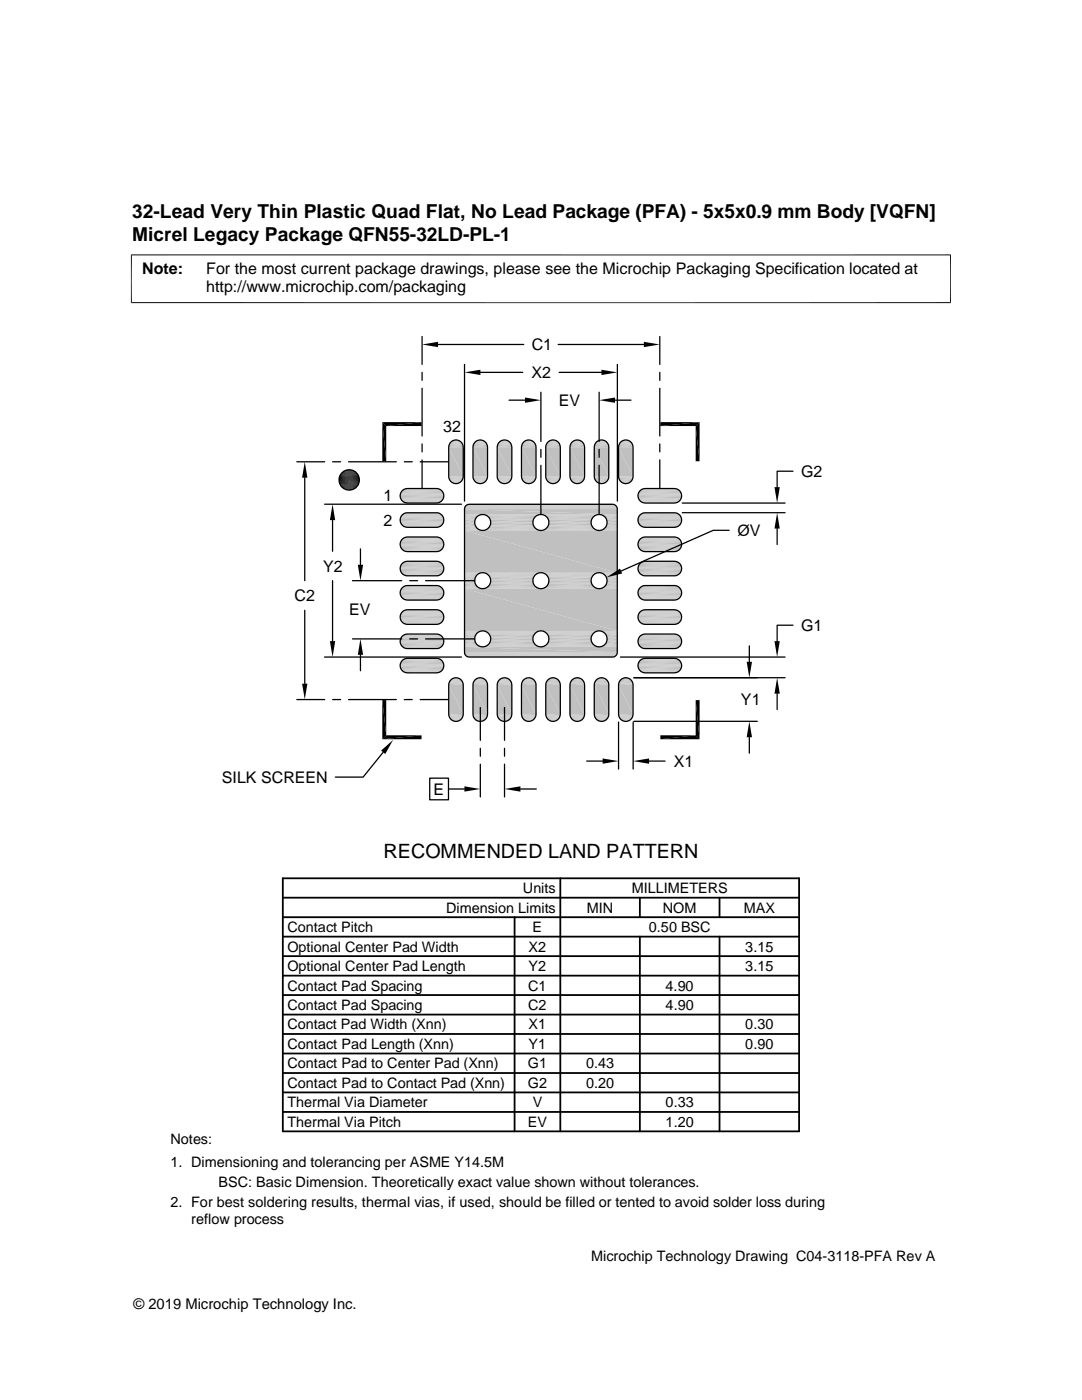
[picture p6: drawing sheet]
<svg xmlns="http://www.w3.org/2000/svg" width="216mm" height="279mm" viewBox="0 0 216 279" stroke-linecap="round" stroke-linejoin="round" font-family="sans-serif">
<path d="M92.7 101.4h30.5M92.7 101.5h30.5M92.7 101.2h30.4M92.8 101h30.2M92.9 100.9h30.1M93 100.8h29.8M93.2 100.7h29.5M93.3 100.7h29.2" fill="none" stroke="#c0c0c0" stroke-width=".2"/>
<g fill="#c0c0c0">
<path d="M92.7 101.6l30.5 1.1h-30.5z"/>
<path d="M92.7 101.6h30.5v1.1z"/>
</g>
<g fill="none" stroke="#c0c0c0" stroke-width=".2">
<path d="M92.7 102.7h3.5M92.7 102.8h3.2M92.7 102.9h2.9M92.7 103.1h2.7M92.7 105.4h2.7M92.7 105.6h2.9M92.7 105.8h3.2M92.7 105.8h3.5M96.5 105.8h11.3M96.5 102.7h11.3M96.8 105.8h10.7M96.8 102.8h10.7"/>
<path d="M97 102.9h10.2M97 105.6h10.2M97.3 105.4h9.7M97.3 103.1h9.7M108.1 102.7h11.3M108.1 105.8h11.3M108.4 105.8h10.7M108.4 102.8h10.7M108.6 102.9h10.2M108.6 105.6h10.2M108.9 105.4h9.7M108.9 103.1h9.7"/>
<path d="M119.7 102.7h3.5M119.7 105.8h3.5M120 105.8h3.2M120 102.8h3.2M120.3 105.6h2.9M120.3 102.9h2.9M120.5 103.1h2.7M120.5 105.4h2.7"/>
</g>
<path d="M92.7 103.3h2.4M92.7 105.2h2.4M97.5 103.3h9.2M97.5 105.2h9.2M109.1 103.3h9.3M109.1 105.2h9.3M120.7 103.3h2.5M120.7 105.2h2.5" fill="none" stroke="#c0c0c0" stroke-width=".23"/>
<g fill="none" stroke="#c0c0c0" stroke-width=".28">
<path d="M92.7 103.6h2.3M92.7 103.8h2.1M92.7 104.7h2.1M92.7 105h2.3M97.7 103.6h8.9M97.7 105h8.9M97.8 104.7h8.6M97.8 103.8h8.6M109.3 103.6h8.9M109.3 105h8.9M109.4 104.7h8.7M109.4 103.8h8.7"/>
<path d="M120.9 105h2.3M120.9 103.6h2.3M121 103.8h2.2M121 104.7h2.2"/>
</g>
<path d="M92.7 104.1h2M92.7 104.4h2M97.9 104.4h8.5M97.9 104.1h8.5M109.5 104.4h8.5M109.5 104.1h8.5M121.1 104.4h2.1M121.1 104.1h2.1" fill="none" stroke="#c0c0c0" stroke-width=".3"/>
<g fill="#c0c0c0">
<path d="M92.7 105.9l30.5 8.4h-30.5z"/>
<path d="M92.7 105.9h30.5v8.4z"/>
</g>
<g fill="none" stroke="#c0c0c0" stroke-width=".2">
<path d="M92.7 114.3h3.5M92.7 114.4h3.2M92.7 114.5h2.9M92.7 114.7h2.7M92.7 117.1h2.7M92.7 117.2h2.9M92.7 117.4h3.2M92.7 117.5h3.5M96.5 117.5h11.3M96.5 114.3h11.3M96.8 117.4h10.7M96.8 114.4h10.7"/>
<path d="M97 114.5h10.2M97 117.2h10.2M97.3 117.1h9.7M97.3 114.7h9.7M108.1 114.3h11.3M108.1 117.5h11.3M108.4 117.4h10.7M108.4 114.4h10.7M108.6 114.5h10.2M108.6 117.2h10.2M108.9 117.1h9.7M108.9 114.7h9.7"/>
<path d="M119.7 114.3h3.5M119.7 117.5h3.5M120 117.4h3.2M120 114.4h3.2M120.3 117.2h2.9M120.3 114.5h2.9M120.5 114.7h2.7M120.5 117.1h2.7"/>
</g>
<path d="M92.7 114.9h2.4M92.7 116.9h2.4M97.5 114.9h9.2M97.5 116.9h9.2M109.1 114.9h9.3M109.1 116.9h9.3M120.7 114.9h2.5M120.7 116.9h2.5" fill="none" stroke="#c0c0c0" stroke-width=".23"/>
<g fill="none" stroke="#c0c0c0" stroke-width=".28">
<path d="M92.7 115.2h2.3M92.7 115.5h2.1M92.7 116.3h2.1M92.7 116.6h2.3M97.7 115.2h8.9M97.7 116.6h8.9M97.8 116.3h8.6M97.8 115.5h8.6M109.3 115.2h8.9M109.3 116.6h8.9M109.4 116.3h8.7M109.4 115.5h8.7"/>
<path d="M120.9 116.6h2.3M120.9 115.2h2.3M121 115.5h2.2M121 116.3h2.2"/>
</g>
<path d="M92.7 115.7h2M92.7 116h2M97.9 116h8.5M97.9 115.7h8.5M109.5 116h8.5M109.5 115.7h8.5M121.1 116h2.1M121.1 115.7h2.1" fill="none" stroke="#c0c0c0" stroke-width=".3"/>
<g fill="#c0c0c0">
<path d="M92.7 117.5l30.5 8.4h-30.5z"/>
<path d="M92.7 117.5h30.5v8.4z"/>
</g>
<g fill="none" stroke="#c0c0c0" stroke-width=".2">
<path d="M92.7 125.9h3.5M92.7 126h3.2M92.7 126.2h2.9M92.7 126.3h2.7M92.7 128.7h2.7M92.7 128.9h2.9M92.7 129h3.2M92.7 129.1h3.5M96.5 129.1h11.3M96.5 125.9h11.3M96.8 129h10.7M96.8 126h10.7"/>
<path d="M97 126.2h10.2M97 128.9h10.2M97.3 128.7h9.7M97.3 126.3h9.7M108.1 125.9h11.3M108.1 129.1h11.3M108.4 129h10.7M108.4 126h10.7M108.6 126.2h10.2M108.6 128.9h10.2M108.9 128.7h9.7M108.9 126.3h9.7"/>
<path d="M119.7 125.9h3.5M119.7 129.1h3.5M120 129h3.2M120 126h3.2M120.3 128.9h2.9M120.3 126.2h2.9M120.5 126.3h2.7M120.5 128.7h2.7"/>
</g>
<path d="M92.7 126.5h2.4M92.7 128.5h2.4M97.5 126.5h9.2M97.5 128.5h9.2M109.1 126.5h9.3M109.1 128.5h9.3M120.7 126.5h2.5M120.7 128.5h2.5" fill="none" stroke="#c0c0c0" stroke-width=".23"/>
<g fill="none" stroke="#c0c0c0" stroke-width=".28">
<path d="M92.7 126.8h2.3M92.7 127.1h2.1M92.7 127.9h2.1M92.7 128.2h2.3M97.7 126.8h8.9M97.7 128.2h8.9M97.8 127.9h8.6M97.8 127.1h8.6M109.3 126.8h8.9M109.3 128.2h8.9M109.4 127.9h8.7M109.4 127.1h8.7"/>
<path d="M120.9 128.2h2.3M120.9 126.8h2.3M121 127.1h2.2M121 127.9h2.2"/>
</g>
<path d="M92.7 127.4h2M92.7 127.7h2M97.9 127.7h8.5M97.9 127.4h8.5M109.5 127.7h8.5M109.5 127.4h8.5M121.1 127.7h2.1M121.1 127.4h2.1" fill="none" stroke="#c0c0c0" stroke-width=".3"/>
<g fill="#c0c0c0">
<path d="M92.7 129.1l30.5 1.1h-30.5z"/>
<path d="M92.7 129.1h30.5v1.1z"/>
</g>
<path d="M92.7 130.3h30.5M92.7 130.4h30.5M92.7 130.6h30.4M92.8 130.7h30.2M92.9 130.9h30.1M93 131h29.8M93.2 131h29.5M93.3 131.1h29.2M93.5 131.1h28.9" fill="none" stroke="#c0c0c0" stroke-width=".2"/>
<g fill="#c0c0c0">
<path d="M90.7 87.8h.5z"/>
<path d="M95.6 87.8h.5z"/>
<path d="M100.4 87.8h.5z"/>
<path d="M105.3 87.8h.5z"/>
<path d="M110.1 87.8h.5z"/>
<path d="M114.9 87.8h.5z"/>
<path d="M119.8 87.8h.5z"/>
<path d="M124.6 87.8h.5z"/>
<path d="M124.4 87.9h1z"/>
<path d="M124.6 87.8l.8 .1z"/>
<path d="M119.5 87.9h1z"/>
<path d="M119.8 87.8l.7 .1z"/>
<path d="M114.7 87.9h1z"/>
<path d="M114.9 87.8l.8 .1z"/>
<path d="M109.9 87.9h.9z"/>
<path d="M110.1 87.8l.7 .1z"/>
<path d="M105 87.9h1z"/>
<path d="M105.3 87.8l.7 .1z"/>
<path d="M100.2 87.9h1z"/>
<path d="M100.4 87.8l.8 .1z"/>
<path d="M95.3 87.9h1z"/>
<path d="M95.6 87.8l.7 .1z"/>
<path d="M90.5 87.9h1z"/>
<path d="M90.7 87.8l.8 .1z"/>
<path d="M124.1 88l.3-.1 1.2 .1z"/>
<path d="M124.4 87.9l1.2 .1z"/>
<path d="M119.3 88l.2-.1 1.3 .1z"/>
<path d="M119.5 87.9l1.3 .1z"/>
<path d="M114.5 88l.2-.1 1.2 .1z"/>
<path d="M114.7 87.9l1.2 .1z"/>
<path d="M109.6 88l.3-.1 1.2 .1z"/>
<path d="M109.9 87.9l1.2 .1z"/>
<path d="M104.8 88l.2-.1 1.2 .1z"/>
<path d="M105 87.9l1.2 .1z"/>
<path d="M99.9 88l.3-.1 1.2 .1z"/>
<path d="M100.2 87.9l1.2 .1z"/>
<path d="M95.1 88l.2-.1 1.3 .1z"/>
<path d="M95.3 87.9l1.3 .1z"/>
<path d="M90.3 88l.2-.1 1.2 .1z"/>
<path d="M90.5 87.9l1.2 .1z"/>
<path d="M123.9 88.2l.2-.2 1.7 .2z"/>
<path d="M124.1 88h1.5l.2 .2z"/>
<path d="M119.1 88.2l.2-.2 1.7 .2z"/>
<path d="M119.3 88h1.5l.2 .2z"/>
<path d="M114.3 88.2l.2-.2 1.6 .2z"/>
<path d="M114.5 88h1.4l.2 .2z"/>
<path d="M109.4 88.2l.2-.2 1.7 .2z"/>
<path d="M109.6 88h1.5l.2 .2z"/>
<path d="M104.6 88.2l.2-.2 1.6 .2z"/>
<path d="M104.8 88h1.4l.2 .2z"/>
<path d="M99.7 88.2l.2-.2 1.7 .2z"/>
<path d="M99.9 88h1.5l.2 .2z"/>
<path d="M94.9 88.2l.2-.2 1.7 .2z"/>
<path d="M95.1 88h1.5l.2 .2z"/>
<path d="M90 88.2l.3-.2 1.6 .2z"/>
<path d="M90.3 88h1.4l.2 .2z"/>
</g>
<path d="M89.9 88.2h2.2M94.7 88.2h2.2M99.5 88.2h2.3M104.4 88.2h2.2M109.2 88.2h2.3M114.1 88.2h2.2M118.9 88.2h2.2M123.8 88.2h2.2" fill="none" stroke="#c0c0c0" stroke-width=".2"/>
<path d="M89.7 88.4h2.5M94.6 88.4h2.5M99.4 88.4h2.5M104.2 88.4h2.6M109.1 88.4h2.5M113.9 88.4h2.5M118.8 88.4h2.5M123.6 88.4h2.5" fill="none" stroke="#c0c0c0" stroke-width=".21"/>
<g fill="none" stroke="#c0c0c0" stroke-width=".23">
<path d="M89.6 88.9h2.8M89.6 88.7h2.8M94.4 88.9h2.9M94.5 88.7h2.7M99.2 88.9h2.9M99.3 88.7h2.7M104.1 88.9h2.8M104.1 88.7h2.8M108.9 88.9h2.9M109 88.7h2.7M113.7 88.9h2.9M113.8 88.7h2.8"/>
<path d="M118.6 88.9h2.9M118.7 88.7h2.7M123.4 88.9h2.9M123.5 88.7h2.7"/>
</g>
<path d="M89.5 89.1h2.9M94.4 89.1h2.9M99.2 89.1h2.9M104.1 89.1h2.9M108.9 89.1h2.9M113.7 89.1h2.9M118.6 89.1h2.9M123.4 89.1h2.9" fill="none" stroke="#c0c0c0" stroke-width=".25"/>
<g fill="#c0c0c0">
<path d="M123.4 89.3l2.9 5.8h-2.9z"/>
<path d="M123.4 89.3h2.9v5.8z"/>
<path d="M118.6 89.3l2.9 5.8h-2.9z"/>
<path d="M118.6 89.3h2.9v5.8z"/>
<path d="M113.7 89.3l2.9 5.8h-2.9z"/>
<path d="M113.7 89.3h2.9v5.8z"/>
<path d="M108.9 89.3l2.9 5.8h-2.9z"/>
<path d="M108.9 89.3h2.9v5.8z"/>
<path d="M104.1 89.3l2.9 5.8h-2.9z"/>
<path d="M104.1 89.3h2.9v5.8z"/>
<path d="M99.2 89.3l2.9 5.8h-2.9z"/>
<path d="M99.2 89.3h2.9v5.8z"/>
<path d="M94.4 89.3l2.9 5.8h-2.9z"/>
<path d="M94.4 89.3h2.9v5.8z"/>
<path d="M89.5 89.3l2.9 5.8h-2.9z"/>
<path d="M89.5 89.3h2.9v5.8z"/>
</g>
<path d="M89.5 95.2h2.9M94.4 95.2h2.9M99.2 95.2h2.9M104.1 95.2h2.9M108.9 95.2h2.9M109 95.7h2.7M113.7 95.2h2.9M113.8 95.7h2.8M118.6 95.2h2.9M118.7 95.7h2.7M123.4 95.2h2.9M123.5 95.7h2.7" fill="none" stroke="#c0c0c0" stroke-width=".23"/>
<g fill="none" stroke="#c0c0c0" stroke-width=".2">
<path d="M89.6 95.3h2.8M89.6 95.6h2.8M89.6 95.7h2.7M89.7 95.8h2.5M89.8 95.9h2.4M89.9 96.1h2.2M94.4 95.3h2.9M94.5 95.6h2.7M94.5 95.7h2.7M94.6 95.8h2.5M94.6 95.9h2.4M94.7 96.1h2.2"/>
<path d="M99.2 95.3h2.9M99.3 95.6h2.7M99.3 95.7h2.7M99.4 95.8h2.5M99.5 95.9h2.4M99.6 96.1h2.2M104.1 95.3h2.8M104.1 95.6h2.8M104.2 95.7h2.6M104.3 95.8h2.5M104.3 95.9h2.4M104.4 96.1h2.2"/>
<path d="M109.2 96.1h2.3M114.1 96.1h2.2M118.9 96.1h2.2M123.8 96.1h2.2"/>
</g>
<path d="M108.9 95.4h2.9M113.7 95.4h2.9M118.6 95.4h2.9M123.4 95.4h2.9" fill="none" stroke="#c0c0c0" stroke-width=".25"/>
<path d="M89.6 95.5h2.8M94.4 95.5h2.8M99.3 95.5h2.8M104.1 95.5h2.8M109.1 95.9h2.5M113.9 95.9h2.5M118.8 95.9h2.5M123.6 95.9h2.5" fill="none" stroke="#c0c0c0" stroke-width=".21"/>
<path d="M104.5 96.1l1.9 .1z" fill="#c0c0c0"/>
<path d="M104.5 96.1h2" fill="none" stroke="#c0c0c0" stroke-width=".2"/>
<path d="M99.6 96.1l2 .1z" fill="#c0c0c0"/>
<path d="M99.6 96.1h2.1" fill="none" stroke="#c0c0c0" stroke-width=".2"/>
<path d="M94.8 96.1l2 .1z" fill="#c0c0c0"/>
<path d="M94.8 96.1h2" fill="none" stroke="#c0c0c0" stroke-width=".2"/>
<path d="M90 96.1l1.9 .1z" fill="#c0c0c0"/>
<path d="M90 96.1h2" fill="none" stroke="#c0c0c0" stroke-width=".2"/>
<g fill="#c0c0c0">
<path d="M104.6 96.2l1.7 .1z"/>
<path d="M104.6 96.2h1.8l-.1 .1z"/>
<path d="M99.7 96.2l1.8 .1z"/>
<path d="M99.7 96.2h1.9l-.1 .1z"/>
<path d="M94.9 96.2l1.7 .1z"/>
<path d="M94.9 96.2h1.9l-.2 .1z"/>
<path d="M90.1 96.2l1.7 .1z"/>
<path d="M90.1 96.2h1.8l-.1 .1z"/>
<path d="M123.9 96.2l1.7 .1h-1.5z"/>
<path d="M123.9 96.2h1.9l-.2 .1z"/>
<path d="M119.1 96.2l1.7 .1h-1.5z"/>
<path d="M119.1 96.2h1.9l-.2 .1z"/>
<path d="M114.3 96.2l1.6 .1h-1.4z"/>
<path d="M114.3 96.2h1.8l-.2 .1z"/>
<path d="M109.4 96.2l1.7 .1h-1.5z"/>
<path d="M109.4 96.2h1.9l-.2 .1z"/>
<path d="M104.7 96.3h1.5z"/>
<path d="M104.7 96.3h1.6z"/>
<path d="M99.9 96.3h1.5z"/>
<path d="M99.9 96.3h1.6z"/>
<path d="M95 96.3h1.6z"/>
<path d="M90.2 96.3h1.5z"/>
<path d="M90.2 96.3h1.6z"/>
<path d="M104.8 96.3l1.2 .1z"/>
<path d="M104.8 96.3h1.4z"/>
<path d="M99.9 96.3l1.3 .1z"/>
<path d="M95.1 96.3l1.3 .1z"/>
<path d="M95.1 96.3h1.5z"/>
<path d="M90.3 96.3l1.2 .1z"/>
<path d="M90.3 96.3h1.4z"/>
<path d="M124.1 96.3l1.3 .1z"/>
<path d="M124.1 96.3h1.5l-.2 .1z"/>
<path d="M119.3 96.3l1.2 .1z"/>
<path d="M119.3 96.3h1.5l-.3 .1z"/>
<path d="M114.5 96.3l1.2 .1z"/>
<path d="M114.5 96.3h1.4l-.2 .1z"/>
<path d="M109.6 96.3l1.2 .1z"/>
<path d="M109.6 96.3h1.5l-.3 .1z"/>
<path d="M104.9 96.4h1.1z"/>
<path d="M100.1 96.4h1.1z"/>
<path d="M95.3 96.4h1z"/>
<path d="M95.3 96.4h1.1z"/>
<path d="M90.4 96.4h1.1z"/>
<path d="M105 96.4l.8 .1z"/>
<path d="M105 96.4h1z"/>
<path d="M100.2 96.4l.7 .1z"/>
<path d="M100.2 96.4h1z"/>
<path d="M95.4 96.4l.7 .1z"/>
<path d="M95.4 96.4h.9z"/>
<path d="M90.5 96.4l.7 .1z"/>
<path d="M90.5 96.4h1z"/>
<path d="M90.8 96.5h.4z"/>
<path d="M95.6 96.5h.5z"/>
<path d="M100.4 96.5h.5z"/>
<path d="M105.3 96.5h.5z"/>
<path d="M110.1 96.5h.5z"/>
<path d="M114.9 96.5h.5z"/>
<path d="M119.8 96.5h.5z"/>
<path d="M124.6 96.5h.5z"/>
<path d="M124.4 96.4l.7 .1z"/>
<path d="M124.4 96.4h1z"/>
<path d="M119.5 96.4l.8 .1z"/>
<path d="M119.5 96.4h1z"/>
<path d="M114.7 96.4l.7 .1z"/>
<path d="M114.7 96.4h1z"/>
<path d="M109.9 96.4l.7 .1z"/>
<path d="M109.9 96.4h.9z"/>
<path d="M105.2 96.5h.6z"/>
<path d="M95.5 96.5h.6z"/>
<path d="M90.7 96.5h.5z"/>
</g>
<g fill="none" stroke="#c0c0c0" stroke-width=".2">
<path d="M80.2 100h8M80.2 97.9h8M80.4 97.8h7.7M80.6 97.6h7.2M80.8 97.5h6.8M127.6 100h8.1M127.6 97.9h8.1M127.8 97.8h7.7M128 97.6h7.3M128.2 97.5h6.8M80.1 112.6h8.3M80.1 104.6h8.3"/>
<path d="M80.1 119.1h8.3M80.2 104.8h8M80.2 109.6h8M80.2 114.5h8M80.2 119.3h8M80.2 102.8h8M80.2 107.6h8M80.2 112.4h8M80.2 117.3h8M80.4 102.6h7.7M80.4 107.4h7.7M80.4 112.3h7.7"/>
<path d="M80.4 117.1h7.7M80.4 100.1h7.7M80.4 105h7.7M80.4 109.8h7.7M80.4 114.6h7.7M80.4 119.5h7.7M80.6 100.3h7.2M80.6 105.1h7.2M80.6 109.9h7.2M80.6 114.8h7.2M80.6 119.6h7.2M80.6 102.5h7.2"/>
<path d="M80.6 107.3h7.2M80.6 112.2h7.2M80.6 117h7.2M80.8 100.3h6.8M80.8 105.2h6.8M80.8 110h6.8M80.8 114.9h6.8M80.8 119.7h6.8M80.8 102.4h6.8M80.8 107.2h6.8M80.8 112.1h6.8M80.8 116.9h6.8"/>
<path d="M81 100.4h6.4M81 110.1h6.4M81 119.8h6.4M81 102.4h6.4M81 112h6.4M81 116.9h6.4M127.5 112.6h8.3M127.5 104.6h8.3M127.5 119.1h8.3M127.6 104.8h8.1M127.6 109.6h8.1M127.6 114.5h8.1"/>
<path d="M127.6 119.3h8.1M127.6 102.8h8.1M127.6 107.6h8.1M127.6 112.4h8.1M127.6 117.3h8.1M127.8 100.1h7.7M127.8 105h7.7M127.8 109.8h7.7M127.8 114.6h7.7M127.8 119.5h7.7M127.8 102.6h7.7M127.8 107.4h7.7"/>
<path d="M127.8 112.3h7.7M127.8 117.1h7.7M128 100.3h7.3M128 105.1h7.3M128 109.9h7.3M128 114.8h7.3M128 119.6h7.3M128 102.5h7.3M128 107.3h7.3M128 112.2h7.3M128 117h7.3M128.2 100.3h6.8"/>
<path d="M128.2 105.2h6.8M128.2 110h6.8M128.2 114.9h6.8M128.2 119.7h6.8M128.2 102.4h6.8M128.2 107.2h6.8M128.2 112.1h6.8M128.2 116.9h6.8M128.5 100.4h6.3M128.5 110.1h6.3M128.5 119.8h6.3M128.5 102.4h6.3"/>
<path d="M128.5 112h6.3M128.5 116.9h6.3M80.1 127.2h8.3M80.2 124.2h8M80.2 129h8M80.2 133.9h8M80.2 122.1h8M80.2 127h8M80.2 131.8h8M80.4 122h7.7M80.4 126.8h7.7M80.4 131.6h7.7"/>
<path d="M80.4 124.3h7.7M80.4 129.2h7.7M80.4 134h7.7M80.6 124.5h7.2M80.6 129.3h7.2M80.6 134.1h7.2M80.6 121.8h7.2M80.6 126.7h7.2M80.6 131.5h7.2M80.8 124.6h6.8M80.8 129.4h6.8M80.8 134.2h6.8"/>
<path d="M80.8 121.8h6.8M80.8 126.6h6.8M80.8 131.4h6.8M81 124.6h6.4M81 134.3h6.4M81 121.7h6.4M81 126.5h6.4M81 131.4h6.4M127.5 127.2h8.3M127.6 124.2h8.1M127.6 129h8.1M127.6 133.9h8.1"/>
<path d="M127.6 122.1h8.1M127.6 127h8.1M127.6 131.8h8.1M127.8 124.3h7.7M127.8 129.2h7.7M127.8 134h7.7M127.8 122h7.7M127.8 126.8h7.7M127.8 131.6h7.7M128 124.5h7.3M128 129.3h7.3M128 134.1h7.3"/>
<path d="M128 121.8h7.3M128 126.7h7.3M128 131.5h7.3M128.2 124.6h6.8M128.2 129.4h6.8M128.2 134.2h6.8M128.2 121.8h6.8M128.2 126.6h6.8M128.2 131.4h6.8M128.5 124.6h6.3M128.5 134.3h6.3M128.5 121.7h6.3"/>
<path d="M128.5 126.5h6.3M128.5 131.4h6.3"/>
</g>
<g fill="none" stroke="#c0c0c0" stroke-width=".21">
<path d="M80.1 98.1h8.3M80.1 99.8h8.3M127.5 98.1h8.3M127.5 99.8h8.3M79.9 108h8.6M80.1 103h8.3M80.1 107.8h8.3M80.1 117.5h8.3M80.1 109.5h8.3M80.1 114.3h8.3M127.4 108h8.5M127.5 103h8.3"/>
<path d="M127.5 107.8h8.3M127.5 117.5h8.3M127.5 109.5h8.3M127.5 114.3h8.3M79.9 123.8h8.6M80.1 122.3h8.3M80.1 132h8.3M80.1 124h8.3M80.1 128.8h8.3M80.1 133.7h8.3M127.4 123.8h8.5M127.5 122.3h8.3"/>
<path d="M127.5 132h8.3M127.5 124h8.3M127.5 128.8h8.3M127.5 133.7h8.3"/>
</g>
<g fill="none" stroke="#c0c0c0" stroke-width=".23">
<path d="M79.8 99.1h8.8M79.9 99.6h8.6M79.9 98.3h8.6M127.3 99.1h8.7M127.4 99.6h8.5M127.4 98.3h8.5M79.9 103.4h8.6M79.9 117.9h8.6M79.9 109h8.6M79.9 113.8h8.6M79.9 104.4h8.6M79.9 109.2h8.6"/>
<path d="M79.9 114.1h8.6M79.9 118.9h8.6M79.9 103.2h8.6M79.9 112.9h8.6M79.9 117.7h8.6M127.3 103.4h8.7M127.3 117.9h8.7M127.3 109h8.7M127.3 113.8h8.7M127.4 104.4h8.5M127.4 109.2h8.5M127.4 114.1h8.5"/>
<path d="M127.4 118.9h8.5M127.4 103.2h8.5M127.4 112.9h8.5M127.4 117.7h8.5M79.8 132.7h8.8M79.9 122.8h8.6M79.9 128.4h8.6M79.9 128.6h8.6M79.9 133.4h8.6M79.9 122.5h8.6M79.9 127.4h8.6M79.9 132.2h8.6"/>
<path d="M127.3 132.7h8.7M127.3 122.8h8.7M127.3 128.4h8.7M127.4 128.6h8.5M127.4 133.4h8.5M127.4 122.5h8.5M127.4 127.4h8.5M127.4 132.2h8.5"/>
</g>
<g fill="none" stroke="#c0c0c0" stroke-width=".25">
<path d="M79.8 98.8h8.8M79.9 98.6h8.6M79.9 99.3h8.6M127.3 98.8h8.7M127.3 98.6h8.7M127.3 99.3h8.7M79.8 103.7h8.8M79.8 108.5h8.8M79.8 113.3h8.8M79.8 118.2h8.8M79.8 103.9h8.8M79.8 108.8h8.8"/>
<path d="M79.8 113.6h8.8M79.8 118.4h8.8M79.9 108.2h8.6M79.9 113.1h8.6M79.9 104.2h8.6M79.9 118.7h8.6M127.3 103.7h8.7M127.3 108.5h8.7M127.3 113.3h8.7M127.3 118.2h8.7M127.3 103.9h8.7M127.3 108.8h8.7"/>
<path d="M127.3 113.6h8.7M127.3 118.4h8.7M127.3 108.2h8.7M127.3 113.1h8.7M127.3 104.2h8.7M127.3 118.7h8.7M79.8 123h8.8M79.8 127.9h8.8M79.8 123.3h8.8M79.8 128.1h8.8M79.8 132.9h8.8M79.9 127.6h8.6"/>
<path d="M79.9 132.5h8.6M79.9 123.5h8.6M79.9 133.2h8.6M127.3 123h8.7M127.3 127.9h8.7M127.3 123.3h8.7M127.3 128.1h8.7M127.3 132.9h8.7M127.3 127.6h8.7M127.3 132.5h8.7M127.3 123.5h8.7M127.3 133.2h8.7"/>
</g>
<g fill="#c0c0c0">
<path d="M90.7 135.3h.5z"/>
<path d="M95.6 135.3h.5z"/>
<path d="M100.4 135.3h.5z"/>
<path d="M105.3 135.3h.5z"/>
<path d="M110.1 135.3h.5z"/>
<path d="M115 135.3h.4z"/>
<path d="M119.8 135.3h.4z"/>
<path d="M124.7 135.3h.4z"/>
<path d="M124.6 135.3h.6z"/>
<path d="M124.7 135.3h.5z"/>
<path d="M119.7 135.3h.6z"/>
<path d="M119.8 135.3h.5z"/>
<path d="M114.9 135.3h.6z"/>
<path d="M115 135.3h.5z"/>
<path d="M105 135.3h1z"/>
<path d="M105.3 135.3h.7z"/>
<path d="M100.2 135.3h1z"/>
<path d="M100.4 135.3h.8z"/>
<path d="M95.3 135.3h1z"/>
<path d="M95.6 135.3h.7z"/>
<path d="M90.5 135.3h1z"/>
<path d="M90.7 135.3h.8z"/>
<path d="M124.3 135.4h1.1z"/>
<path d="M124.6 135.3l.8 .1z"/>
<path d="M119.5 135.4h1.1z"/>
<path d="M119.7 135.3l.9 .1z"/>
<path d="M114.6 135.4h1.1z"/>
<path d="M114.9 135.3l.8 .1z"/>
<path d="M109.8 135.4h1.1z"/>
<path d="M110.1 135.3l.8 .1z"/>
<path d="M104.8 135.4l.2-.1 1.2 .1z"/>
<path d="M105 135.3l1.2 .1z"/>
<path d="M99.9 135.4l.3-.1 1.2 .1z"/>
<path d="M100.2 135.3l1.2 .1z"/>
<path d="M95.1 135.4l.2-.1 1.3 .1z"/>
<path d="M95.3 135.3l1.3 .1z"/>
<path d="M90.3 135.4l.2-.1 1.2 .1z"/>
<path d="M90.5 135.3l1.2 .1z"/>
<path d="M124.1 135.5l.2-.1 1.4 .1z"/>
<path d="M124.3 135.4h1.1l.3 .1z"/>
<path d="M119.2 135.5l.3-.1 1.3 .1z"/>
<path d="M119.5 135.4h1.1l.2 .1z"/>
<path d="M114.4 135.5l.2-.1 1.4 .1z"/>
<path d="M114.6 135.4h1.1l.3 .1z"/>
<path d="M109.5 135.5l.3-.1 1.3 .1z"/>
<path d="M109.8 135.4h1.1l.2 .1z"/>
<path d="M104.6 135.6l.2-.2 1.6 .2z"/>
<path d="M104.8 135.4h1.4l.2 .2z"/>
<path d="M99.7 135.6l.2-.2 1.7 .2z"/>
<path d="M99.9 135.4h1.5l.2 .2z"/>
<path d="M94.9 135.6l.2-.2 1.7 .2z"/>
<path d="M95.1 135.4h1.5l.2 .2z"/>
<path d="M90 135.6l.3-.2 1.6 .2z"/>
<path d="M90.3 135.4h1.4l.2 .2z"/>
</g>
<path d="M123.8 135.6h2.1" fill="none" stroke="#c0c0c0" stroke-width=".2"/>
<path d="M124.1 135.5h1.6l.2 .2z" fill="#c0c0c0"/>
<path d="M119 135.6h2.1" fill="none" stroke="#c0c0c0" stroke-width=".2"/>
<path d="M119.2 135.5h1.6l.3 .2z" fill="#c0c0c0"/>
<path d="M114.2 135.6h2" fill="none" stroke="#c0c0c0" stroke-width=".2"/>
<path d="M114.4 135.5h1.6l.2 .2z" fill="#c0c0c0"/>
<path d="M109.3 135.6h2.1" fill="none" stroke="#c0c0c0" stroke-width=".2"/>
<path d="M109.5 135.5h1.6l.3 .2z" fill="#c0c0c0"/>
<path d="M89.9 135.7h2.2M94.7 135.7h2.2M99.5 135.7h2.3M104.4 135.7h2.2" fill="none" stroke="#c0c0c0" stroke-width=".2"/>
<path d="M89.7 135.9h2.5M94.6 135.9h2.5M99.4 135.9h2.5M104.2 135.9h2.6M109.1 135.8h2.4M114 135.8h2.4M118.8 135.8h2.4M123.7 135.8h2.4" fill="none" stroke="#c0c0c0" stroke-width=".21"/>
<path d="M89.6 136.3h2.8M94.4 136.3h2.9M99.2 136.3h2.9M104.1 136.3h2.8M109 136h2.7M113.9 136h2.6M118.7 136h2.7M123.5 136h2.7" fill="none" stroke="#c0c0c0" stroke-width=".25"/>
<path d="M89.5 136.6h2.9M89.6 136.1h2.8M94.4 136.6h2.9M94.5 136.1h2.7M99.2 136.6h2.9M99.3 136.1h2.7M104.1 136.6h2.9M104.1 136.1h2.8" fill="none" stroke="#c0c0c0" stroke-width=".23"/>
<path d="M108.9 136.6h2.9M108.9 136.3h2.9M113.7 136.6h2.9M113.8 136.3h2.8M118.6 136.6h2.9M118.6 136.3h2.9M123.4 136.6h2.9M123.4 136.3h2.9" fill="none" stroke="#c0c0c0" stroke-width=".28"/>
<g fill="#c0c0c0">
<path d="M123.4 136.7l2.9 5.8h-2.9z"/>
<path d="M123.4 136.7h2.9v5.8z"/>
<path d="M118.6 136.7l2.9 5.8h-2.9z"/>
<path d="M118.6 136.7h2.9v5.8z"/>
<path d="M113.7 136.7l2.9 5.8h-2.9z"/>
<path d="M113.7 136.7h2.9v5.8z"/>
<path d="M108.9 136.7l2.9 5.8h-2.9z"/>
<path d="M108.9 136.7h2.9v5.8z"/>
<path d="M104.1 136.7l2.9 5.8h-2.9z"/>
<path d="M104.1 136.7h2.9v5.8z"/>
<path d="M99.2 136.7l2.9 5.8h-2.9z"/>
<path d="M99.2 136.7h2.9v5.8z"/>
<path d="M94.4 136.7l2.9 5.8h-2.9z"/>
<path d="M94.4 136.7h2.9v5.8z"/>
<path d="M89.5 136.7l2.9 5.8h-2.9z"/>
<path d="M89.5 136.7h2.9v5.8z"/>
</g>
<path d="M89.5 142.6h2.9M94.4 142.6h2.9M99.2 142.6h2.9M104.1 142.6h2.9M108.9 142.6h2.9M113.7 142.6h2.9M118.6 142.6h2.9M123.4 142.6h2.9" fill="none" stroke="#c0c0c0" stroke-width=".25"/>
<g fill="none" stroke="#c0c0c0" stroke-width=".23">
<path d="M89.6 142.9h2.8M89.6 143.1h2.8M94.4 142.9h2.9M94.5 143.1h2.7M99.2 142.9h2.9M99.3 143.1h2.7M104.1 142.9h2.8M104.1 143.1h2.8M108.9 142.9h2.9M109 143.1h2.7M113.7 142.9h2.9M113.8 143.1h2.8"/>
<path d="M118.6 142.9h2.9M118.7 143.1h2.7M123.4 142.9h2.9M123.5 143.1h2.7"/>
</g>
<path d="M89.7 143.3h2.5M94.6 143.3h2.5M99.4 143.3h2.5M104.2 143.3h2.6M109.1 143.3h2.5M113.9 143.3h2.5M118.8 143.3h2.5M123.6 143.3h2.5" fill="none" stroke="#c0c0c0" stroke-width=".21"/>
<path d="M89.9 143.5h2.2M94.7 143.5h2.2M99.5 143.5h2.3M104.4 143.5h2.2M109.2 143.5h2.3M114.1 143.5h2.2M118.9 143.5h2.2M123.8 143.5h2.2" fill="none" stroke="#c0c0c0" stroke-width=".2"/>
<g fill="#c0c0c0">
<path d="M123.9 143.6l1.7 .2h-1.5z"/>
<path d="M123.9 143.6h1.9l-.2 .2z"/>
<path d="M119.1 143.6l1.7 .2h-1.5z"/>
<path d="M119.1 143.6h1.9l-.2 .2z"/>
<path d="M114.3 143.6l1.6 .2h-1.4z"/>
<path d="M114.3 143.6h1.8l-.2 .2z"/>
<path d="M109.4 143.6l1.7 .2h-1.5z"/>
<path d="M109.4 143.6h1.9l-.2 .2z"/>
<path d="M104.6 143.6l1.6 .2h-1.4z"/>
<path d="M104.6 143.6h1.8l-.2 .2z"/>
<path d="M99.7 143.6l1.7 .2h-1.5z"/>
<path d="M99.7 143.6h1.9l-.2 .2z"/>
<path d="M94.9 143.6l1.7 .2h-1.5z"/>
<path d="M94.9 143.6h1.9l-.2 .2z"/>
<path d="M90 143.6l1.7 .2h-1.4z"/>
<path d="M90 143.6h1.9l-.2 .2z"/>
<path d="M124.1 143.8l1.3 .1z"/>
<path d="M124.1 143.8h1.5l-.2 .1z"/>
<path d="M119.3 143.8l1.2 .1z"/>
<path d="M119.3 143.8h1.5l-.3 .1z"/>
<path d="M114.5 143.8l1.2 .1z"/>
<path d="M114.5 143.8h1.4l-.2 .1z"/>
<path d="M109.6 143.8l1.2 .1z"/>
<path d="M109.6 143.8h1.5l-.3 .1z"/>
<path d="M104.8 143.8l1.2 .1z"/>
<path d="M104.8 143.8h1.4l-.2 .1z"/>
<path d="M99.9 143.8l1.3 .1z"/>
<path d="M99.9 143.8h1.5l-.2 .1z"/>
<path d="M95.1 143.8l1.2 .1z"/>
<path d="M95.1 143.8h1.5l-.3 .1z"/>
<path d="M90.3 143.8l1.2 .1z"/>
<path d="M90.3 143.8h1.4l-.2 .1z"/>
<path d="M90.7 143.9h.5z"/>
<path d="M95.6 143.9h.5z"/>
<path d="M100.4 143.9h.5z"/>
<path d="M105.3 143.9h.5z"/>
<path d="M110.1 143.9h.5z"/>
<path d="M114.9 143.9h.5z"/>
<path d="M119.8 143.9h.5z"/>
<path d="M124.6 143.9h.5z"/>
<path d="M124.4 143.9h.7z"/>
<path d="M124.4 143.9h1z"/>
<path d="M119.5 143.9h.8z"/>
<path d="M119.5 143.9h1z"/>
<path d="M114.7 143.9h.7z"/>
<path d="M114.7 143.9h1z"/>
<path d="M109.9 143.9h.7z"/>
<path d="M109.9 143.9h.9z"/>
<path d="M105 143.9h.8z"/>
<path d="M105 143.9h1z"/>
<path d="M100.2 143.9h.7z"/>
<path d="M100.2 143.9h1z"/>
<path d="M95.3 143.9h.8z"/>
<path d="M95.3 143.9h1z"/>
<path d="M90.5 143.9h.7z"/>
<path d="M90.5 143.9h1z"/>
</g>
<g fill="none" stroke="#000" stroke-width=".25">
<path d="M84.2 67.2v5.5M84.2 74.3v1.6M84.2 77.5v9.5M87.4 68.7h17.1M92.7 72.7v27.3M95.9 74.3h8.4M101.6 79.9h3.2M107.9 78.3v9.8M111.4 68.7h17.1M111.6 74.3h8.4M119.5 78.3v9.8M122.7 79.9h3.2"/>
<path d="M123.2 72.7v27.3M131.7 67.2v5.5M131.7 74.3v1.6M131.7 77.5v9.5M59.2 92.2h5.6M60.8 95.3v20.6M66.4 92.2h1.6M69.6 92.2h9.5M80.4 97.8l.9-.3h5.8a1.45 1.45 0 0 1 1.5 1.4 1.45 1.45 0 0 1-1.5 1.5h-5.8a1.45 1.45 0 0 1-1.4-1 1.45 1.45 0 0 1 .5-1.6zM80.7 92.2h1.6M83.8 92.2h5.6M84.2 88.6v1.6"/>
<path d="M84.2 91.8v5.5M89.9 88.3a1.45 1.45 0 0 1 1.6-.4 1.45 1.45 0 0 1 .9 1.4v5.8a1.45 1.45 0 0 1-1.4 1.4 1.45 1.45 0 0 1-1.5-1.4v-5.8zM94.9 88.1a1.46 1.46 0 0 1 1.6-.2 1.46 1.46 0 0 1 .8 1.4v5.8a1.45 1.45 0 0 1-1.5 1.4 1.45 1.45 0 0 1-1.4-1.4v-5.8a1.38 1.38 0 0 1 .5-1.2zM99.5 88.3a1.46 1.46 0 0 1 1.6-.4 1.46 1.46 0 0 1 1 1.4v5.8a1.46 1.46 0 0 1-1.4 1.4 1.46 1.46 0 0 1-1.5-1.4v-5.8zM104.4 88.3a1.45 1.45 0 0 1 1.6-.4 1.45 1.45 0 0 1 1 1.4v5.8a1.45 1.45 0 0 1-1.5 1.4 1.45 1.45 0 0 1-1.4-1.4v-5.8zM107.9 89.7v1.6M107.9 92.9v9.8M109.2 88.3a1.45 1.45 0 0 1 1.6-.4 1.45 1.45 0 0 1 1 1.4v5.8a1.45 1.45 0 0 1-1.4 1.4 1.45 1.45 0 0 1-1.5-1.4v-5.8zM114 88.3a1.46 1.46 0 0 1 1.7-.4 1.46 1.46 0 0 1 .9 1.4v5.8a1.46 1.46 0 0 1-1.4 1.4 1.46 1.46 0 0 1-1.5-1.4v-5.8zM118.9 88.3a1.45 1.45 0 0 1 1.6-.4 1.45 1.45 0 0 1 1 1.4v5.8a1.45 1.45 0 0 1-1.5 1.4 1.45 1.45 0 0 1-1.4-1.4v-5.8zM119.5 89.7v1.6M119.5 92.9v9.8"/>
<path d="M123.7 88.3a1.45 1.45 0 0 1 1.7-.4 1.45 1.45 0 0 1 .9 1.4v5.8a1.45 1.45 0 0 1-1.4 1.4 1.45 1.45 0 0 1-1.5-1.4v-5.8zM127.8 97.8l.9-.3h5.9a1.45 1.45 0 0 1 1.4 1.4 1.45 1.45 0 0 1-1.4 1.5h-5.9a1.45 1.45 0 0 1-1.3-1 1.45 1.45 0 0 1 .4-1.6zM131.7 88.6v1.6M131.7 91.8v5.5M158.2 94h-3.1v3.2M64.8 100.6h27.3M66.4 103.8v6.2M66.4 115.9v12.1M70.3 115.9h9.9M71.9 109.5v3.2M80.2 102.9a1.38 1.38 0 0 1 1.1-.6h5.8a1.45 1.45 0 0 1 1.5 1.5 1.45 1.45 0 0 1-1.5 1.4h-5.8a1.46 1.46 0 0 1-1.3-.8 1.46 1.46 0 0 1 .2-1.5zM80.4 107.5l.9-.3h5.8a1.46 1.46 0 0 1 1.5 1.4 1.46 1.46 0 0 1-1.5 1.5h-5.8a1.46 1.46 0 0 1-1.4-1 1.46 1.46 0 0 1 .5-1.6z"/>
<path d="M80.4 112.3l.9-.3h5.8a1.45 1.45 0 0 1 1.5 1.5 1.45 1.45 0 0 1-1.5 1.4h-5.8a1.45 1.45 0 0 1-1.4-1 1.45 1.45 0 0 1 .5-1.6zM80.4 117.2l.9-.3h5.8a1.45 1.45 0 0 1 1.5 1.4 1.45 1.45 0 0 1-1.5 1.5h-5.8a1.45 1.45 0 0 1-1.4-1 1.45 1.45 0 0 1 .5-1.6zM81.7 115.9h1.6M84.9 115.9h9.8M93 100.9l.6-.3h28.6l.7 .3 .3 .7v28.6l-.3 .7-.7 .2h-28.6l-.6-.2-.3-.7v-28.6zM127.6 102.9l.8-.5 6.2-.1a1.45 1.45 0 0 1 1.4 1.5 1.45 1.45 0 0 1-1.4 1.4h-5.9a1.46 1.46 0 0 1-1.3-.8 1.46 1.46 0 0 1 .2-1.5zM127.8 117.2l.9-.3h5.9a1.45 1.45 0 0 1 1.4 1.4 1.45 1.45 0 0 1-1.4 1.5h-5.9a1.45 1.45 0 0 1-1.3-1 1.45 1.45 0 0 1 .4-1.6zM127.8 112.3l.9-.3h5.9a1.45 1.45 0 0 1 1.4 1.5 1.45 1.45 0 0 1-1.4 1.4h-5.9a1.45 1.45 0 0 1-1.3-1 1.45 1.45 0 0 1 .4-1.6zM127.8 107.5l.9-.3h5.9a1.46 1.46 0 0 1 1.4 1.4 1.46 1.46 0 0 1-1.4 1.5h-5.9a1.46 1.46 0 0 1-1.3-1 1.46 1.46 0 0 1 .4-1.6zM136.1 102.3h20.6M136.1 100.4h20.6M145.5 105.8h-3.2l-18.4 8.2"/>
<path d="M155.1 105.5v3.2M59.2 139.6h5.6M60.8 121.8v14.6M64.8 131.1h27.3M66.4 139.6h1.6M69.6 139.6h9.5M70.3 127.5h9.9M71.9 130.7v3.2M80.4 122l.9-.3h5.8a1.46 1.46 0 0 1 1.5 1.4 1.46 1.46 0 0 1-1.5 1.5h-5.8a1.46 1.46 0 0 1-1.4-1 1.46 1.46 0 0 1 .5-1.6zM80.4 126.9l.9-.4h5.8a1.45 1.45 0 0 1 1.5 1.5 1.45 1.45 0 0 1-1.5 1.4h-5.8a1.45 1.45 0 0 1-1.4-.9 1.45 1.45 0 0 1 .5-1.6zM80.4 131.7l.9-.3h5.8a1.45 1.45 0 0 1 1.5 1.4 1.45 1.45 0 0 1-1.5 1.5h-5.8a1.45 1.45 0 0 1-1.4-1 1.45 1.45 0 0 1 .5-1.6zM80.7 139.6h1.6"/>
<path d="M81.7 127.5h1.6M83.8 139.6h5.6M84.9 127.5h9.8M89.9 135.8a1.45 1.45 0 0 1 1.6-.5 1.45 1.45 0 0 1 .9 1.4v5.8a1.45 1.45 0 0 1-1.4 1.5 1.45 1.45 0 0 1-1.5-1.5v-5.8zM94.9 135.6a1.46 1.46 0 0 1 1.5-.2 1.46 1.46 0 0 1 .9 1.3v5.8a1.45 1.45 0 0 1-1.5 1.5 1.45 1.45 0 0 1-1.4-1.5v-6.1zM99.5 135.8a1.46 1.46 0 0 1 1.6-.5 1.46 1.46 0 0 1 1 1.4v5.8a1.46 1.46 0 0 1-1.4 1.5 1.46 1.46 0 0 1-1.5-1.5v-5.8zM104.4 135.8a1.45 1.45 0 0 1 1.6-.5 1.45 1.45 0 0 1 1 1.4v5.8a1.45 1.45 0 0 1-1.5 1.5 1.45 1.45 0 0 1-1.4-1.5v-5.8zM109.2 135.8a1.45 1.45 0 0 1 1.6-.5 1.45 1.45 0 0 1 1 1.4v5.8a1.45 1.45 0 0 1-1.4 1.5 1.45 1.45 0 0 1-1.5-1.5v-5.8zM114 135.8a1.46 1.46 0 0 1 1.7-.5 1.46 1.46 0 0 1 .9 1.4v5.8a1.46 1.46 0 0 1-1.4 1.5 1.46 1.46 0 0 1-1.5-1.5v-5.8zM118.9 135.8a1.45 1.45 0 0 1 1.6-.5 1.45 1.45 0 0 1 1 1.4v5.8a1.45 1.45 0 0 1-1.5 1.5 1.45 1.45 0 0 1-1.4-1.5v-5.8zM123.7 135.8a1.45 1.45 0 0 1 1.6-.5 1.45 1.45 0 0 1 1 1.4v5.8a1.45 1.45 0 0 1-1.4 1.5 1.45 1.45 0 0 1-1.5-1.5v-5.8zM123.8 131.1h32.9"/>
<path d="M126.5 135.3h30.2M127.8 131.7l.9-.3h5.9a1.45 1.45 0 0 1 1.4 1.4 1.45 1.45 0 0 1-1.4 1.5h-5.9a1.45 1.45 0 0 1-1.3-1 1.45 1.45 0 0 1 .4-1.6zM127.8 126.9l.9-.4h5.9a1.45 1.45 0 0 1 1.4 1.5 1.45 1.45 0 0 1-1.4 1.4h-5.9a1.45 1.45 0 0 1-1.3-.9 1.45 1.45 0 0 1 .4-1.6zM127.8 122l.9-.3h5.9a1.46 1.46 0 0 1 1.4 1.4 1.46 1.46 0 0 1-1.4 1.5h-5.9a1.46 1.46 0 0 1-1.3-1 1.46 1.46 0 0 1 .4-1.6zM149.5 128.9v3.2M155.1 138.4v3.2M158.2 124.8h-3.1v3.2M76.5 150.1l-4 5h-5.6M85.7 155.3h3.8v4.3h-3.8zM89.5 157.5h3.2M95.8 141.2v6.5M95.8 149.3v1.6"/>
<path d="M95.8 152.5v6.5M100.7 141.2v6.5M100.7 149.3v1.6M100.7 152.5v6.5M103.8 157.5h3.2M117.1 151.9h3.1M123.4 144.1v9.4M126.3 144.1v9.4M126.5 144h24.6M129.5 151.9h3.2M149.5 147.1v3.2"/>
<circle cx="69.7" cy="95.8" r="2.04"/>
<circle cx="96.3" cy="115.9" r="1.6"/>
<circle cx="96.3" cy="104.3" r="1.6"/>
<circle cx="107.9" cy="115.9" r="1.59"/>
<circle cx="107.9" cy="104.3" r="1.59"/>
<circle cx="119.5" cy="115.9" r="1.59"/>
<circle cx="119.5" cy="104.3" r="1.59"/>
<circle cx="96.3" cy="127.5" r="1.6"/>
<circle cx="107.9" cy="127.5" r="1.6"/>
<circle cx="119.5" cy="127.5" r="1.6"/>
</g>
<g fill="none" stroke="#000" stroke-width=".36">
<path d="M56.4 179.2h103M56.4 175.3h103v50.5h-103zM111.8 175.3v50.5M127.7 179.2v3.8M143.6 179.2v3.8M56.4 183h103M56.4 190.8h103M56.4 186.9h103M56.4 194.7h103M56.4 198.6h103M102.7 183v42.8M127.7 186.9v38.9"/>
<path d="M143.6 186.9v38.9M56.4 202.5h103M56.4 206.4h103M56.4 218h103M56.4 210.2h103M56.4 214.1h103M56.4 221.9h103"/>
</g>
<g fill="#000">
<path d="M84.2 68.7l3.2-.5v1.1zM92.7 74.3l3.2-.5v1zM104.8 79.3l3.1 .6-3.1 .5zM120 73.8l3.2 .5-3.2 .5zM119.5 79.9l3.2-.6v1.1zM128.5 68.2l3.2 .5-3.2 .6zM60.8 92.2l.5 3.1h-1zM68.7 97.5l1.8 .1zM68.9 93.9l1.8 .1zM68.9 97.6l1.4 .1zM68.9 97.6h1.6zM68.9 93.9h1.6z"/>
<path d="M69 93.9h1.5zM69 97.7h1.1zM69 97.7h1.3zM69 93.9h1.3zM69.2 93.8l1.1 .1zM69.2 97.7l.7 .1zM69.2 97.7h.9zM69.2 93.8h.9zM69.4 93.8h.7zM69.4 97.8h.5zM69.4 93.8h.5zM76.3 84.2l.8 7.9h-.8z"/>
<path d="M76.3 84.2h7.8l-7 .8zM76.3 84.2l.8 .8v7.1zM77.1 85l7-.8v.8zM131.8 84.2h7.8l-7.8 .8zM131.8 85l7.8-.8-.8 .8zM138.8 85l.8 7.1h-.8zM138.8 85l.8-.8v7.9zM154.5 97.2h1.1l-.5 3.2zM66.4 100.6l.5 3.2h-1.1zM71.4 112.7h1.1l-.6 3.2zM121 115.2l2.7-1.7 .4 .9zM155.1 102.3l.5 3.2h-1.1z"/>
<path d="M60.3 136.4h1l-.5 3.2zM65.8 128h1.1l-.5 3.1zM71.9 127.5l.6 3.2h-1.1zM138.8 139.7l.8 7.8-.8-.8zM138.8 139.7h.8v7.8zM149 132.1h1.1l-.6 3.2zM155.1 135.3l.5 3.1h-1.1zM154.5 128h1.1l-.5 3.1zM76.1 149.8l2.3-2.1-1.5 2.8zM76.3 139.7l.8 7-.8 .8zM76.3 139.7h.8v7zM76.3 147.5l7.8-.8v.8z"/>
<path d="M76.3 147.5l.8-.8h7zM92.7 156.9l3.1 .6-3.1 .5zM100.7 157.5l3.1-.6v1.1zM120.2 151.4l3.2 .5-3.2 .5zM126.3 151.9l3.2-.5v1zM131.8 146.7h7l-7 .8zM131.8 147.5l7-.8 .8 .8zM149.5 144l.6 3.1h-1.1z"/>
</g>
<g fill="none" stroke="#000" stroke-width=".2">
<path d="M26.1 50.9h163.7M26.2 50.8v9.7M189.7 50.8v9.7M26.1 60.4h163.7M67.6 95.7h4.1M67.6 95.9h4.1M67.6 96.1h4.1M67.6 95.5h4.1M67.7 95.3h4M67.7 96.3h4M67.7 95.1h3.9M67.7 96.4h3.9"/>
<path d="M67.8 96.6h3.8M67.8 94.9h3.8M67.9 96.8h3.6M67.9 94.8h3.6M68 97h3.4M68 94.6h3.4M68.1 94.5h3.2M68.1 97.1h3.2M68.2 97.3h2.9M68.2 94.3h2.9M68.3 94.2h2.7M68.3 97.4h2.7"/>
<path d="M68.5 94.1h2.3M68.5 97.5h2.3M68.7 94h2M68.7 97.6h2"/>
</g>
<text font-size="3.9" x="76.5" y="171.1">RECOMMENDED LAND PATTERN</text>
<g font-size="3.8">
<text x="26.4" y="43.5">32-Lead Very Thin Plastic Quad Flat, No Lead Package (PFA) - 5x5x0.9 mm Body [VQFN]</text>
<text x="26.4" y="48">Micrel Legacy Package QFN55-32LD-PL-1</text>
</g>
<g font-size="3.2">
<text x="28.4" y="54.6">Note:</text>
<text x="41.1" y="58.3">http://www.microchip.com/packaging</text>
<text x="41.1" y="54.6">For the most current package drawings, please see the Microchip Packaging Specification located at</text>
<text x="106.1" y="69.9">C1</text>
<text x="106.1" y="75.5">X2</text>
<text x="111.5" y="81">EV</text>
<text x="88.5" y="86.2">32</text>
<text x="159.9" y="95.2">G2</text>
<text x="76.5" y="100.1">1</text>
<text x="76.5" y="104.9">2</text>
<text x="147.2" y="106.9">ØV</text>
<text x="58.8" y="120">C2</text>
<text x="64.5" y="114.1">Y2</text>
<text x="69.7" y="122.8">EV</text>
<text x="159.9" y="125.9">G1</text>
<text x="147.8" y="140.8">Y1</text>
<text x="134.5" y="153">X1</text>
<text x="44.3" y="156.2">SILK SCREEN</text>
<text x="86.5" y="158.6">E</text>
</g>
<g font-size="2.9">
<text x="104.3" y="178.2">Units</text>
<text x="126" y="178.2">MILLIMETERS</text>
<text x="89" y="182.1">Dimension Limits</text>
<text x="117.1" y="182.1">MIN</text>
<text x="132.3" y="182.1">NOM</text>
<text x="148.4" y="182.1">MAX</text>
<text x="57.3" y="189.9">Optional Center Pad Width</text>
<text x="57.3" y="186">Contact Pitch</text>
<text x="105.5" y="189.9">X2</text>
<text x="106.3" y="186">E</text>
<text x="129.5" y="186">0.50 BSC</text>
<text x="148.7" y="189.9">3.15</text>
<text x="57.3" y="193.8">Optional Center Pad Length</text>
<text x="57.3" y="197.7">Contact Pad Spacing</text>
<text x="105.4" y="197.7">C1</text>
<text x="105.5" y="193.8">Y2</text>
<text x="132.8" y="197.7">4.90</text>
<text x="148.7" y="193.8">3.15</text>
<text x="57.3" y="201.6">Contact Pad Spacing</text>
<text x="105.4" y="201.6">C2</text>
<text x="132.8" y="201.6">4.90</text>
<text x="57.3" y="209.3">Contact Pad Length (Xnn)</text>
<text x="57.3" y="205.4">Contact Pad Width (Xnn)</text>
<text x="105.5" y="209.3">Y1</text>
<text x="105.5" y="205.4">X1</text>
<text x="148.7" y="209.3">0.90</text>
<text x="148.7" y="205.4">0.30</text>
<text x="57.3" y="213.2">Contact Pad to Center Pad (Xnn)</text>
<text x="105.3" y="213.2">G1</text>
<text x="116.9" y="213.2">0.43</text>
<text x="57.3" y="217.1">Contact Pad to Contact Pad (Xnn)</text>
<text x="57.3" y="221">Thermal Via Diameter</text>
<text x="105.3" y="217.1">G2</text>
<text x="106.3" y="221">V</text>
<text x="116.9" y="217.1">0.20</text>
<text x="132.8" y="221">0.33</text>
<text x="57.3" y="224.9">Thermal Via Pitch</text>
<text x="105.3" y="224.9">EV</text>
<text x="132.8" y="224.9">1.20</text>
<text x="34" y="228.3">Notes:</text>
<text x="34" y="232.9">1. Dimensioning and tolerancing per ASME Y14.5M</text>
<text x="43.6" y="236.9">BSC: Basic Dimension. Theoretically exact value shown without tolerances.</text>
<text x="34" y="241">2. For best soldering results, thermal vias, if used, should be filled or tented to avoid solder loss during</text>
<text x="38.1" y="244.3">reflow process</text>
<text x="117.9" y="251.7">Microchip Technology Drawing C04-3118-PFA Rev A</text>
<text x="26.6" y="261.3">© 2019 Microchip Technology Inc.</text>
</g>
</svg>
